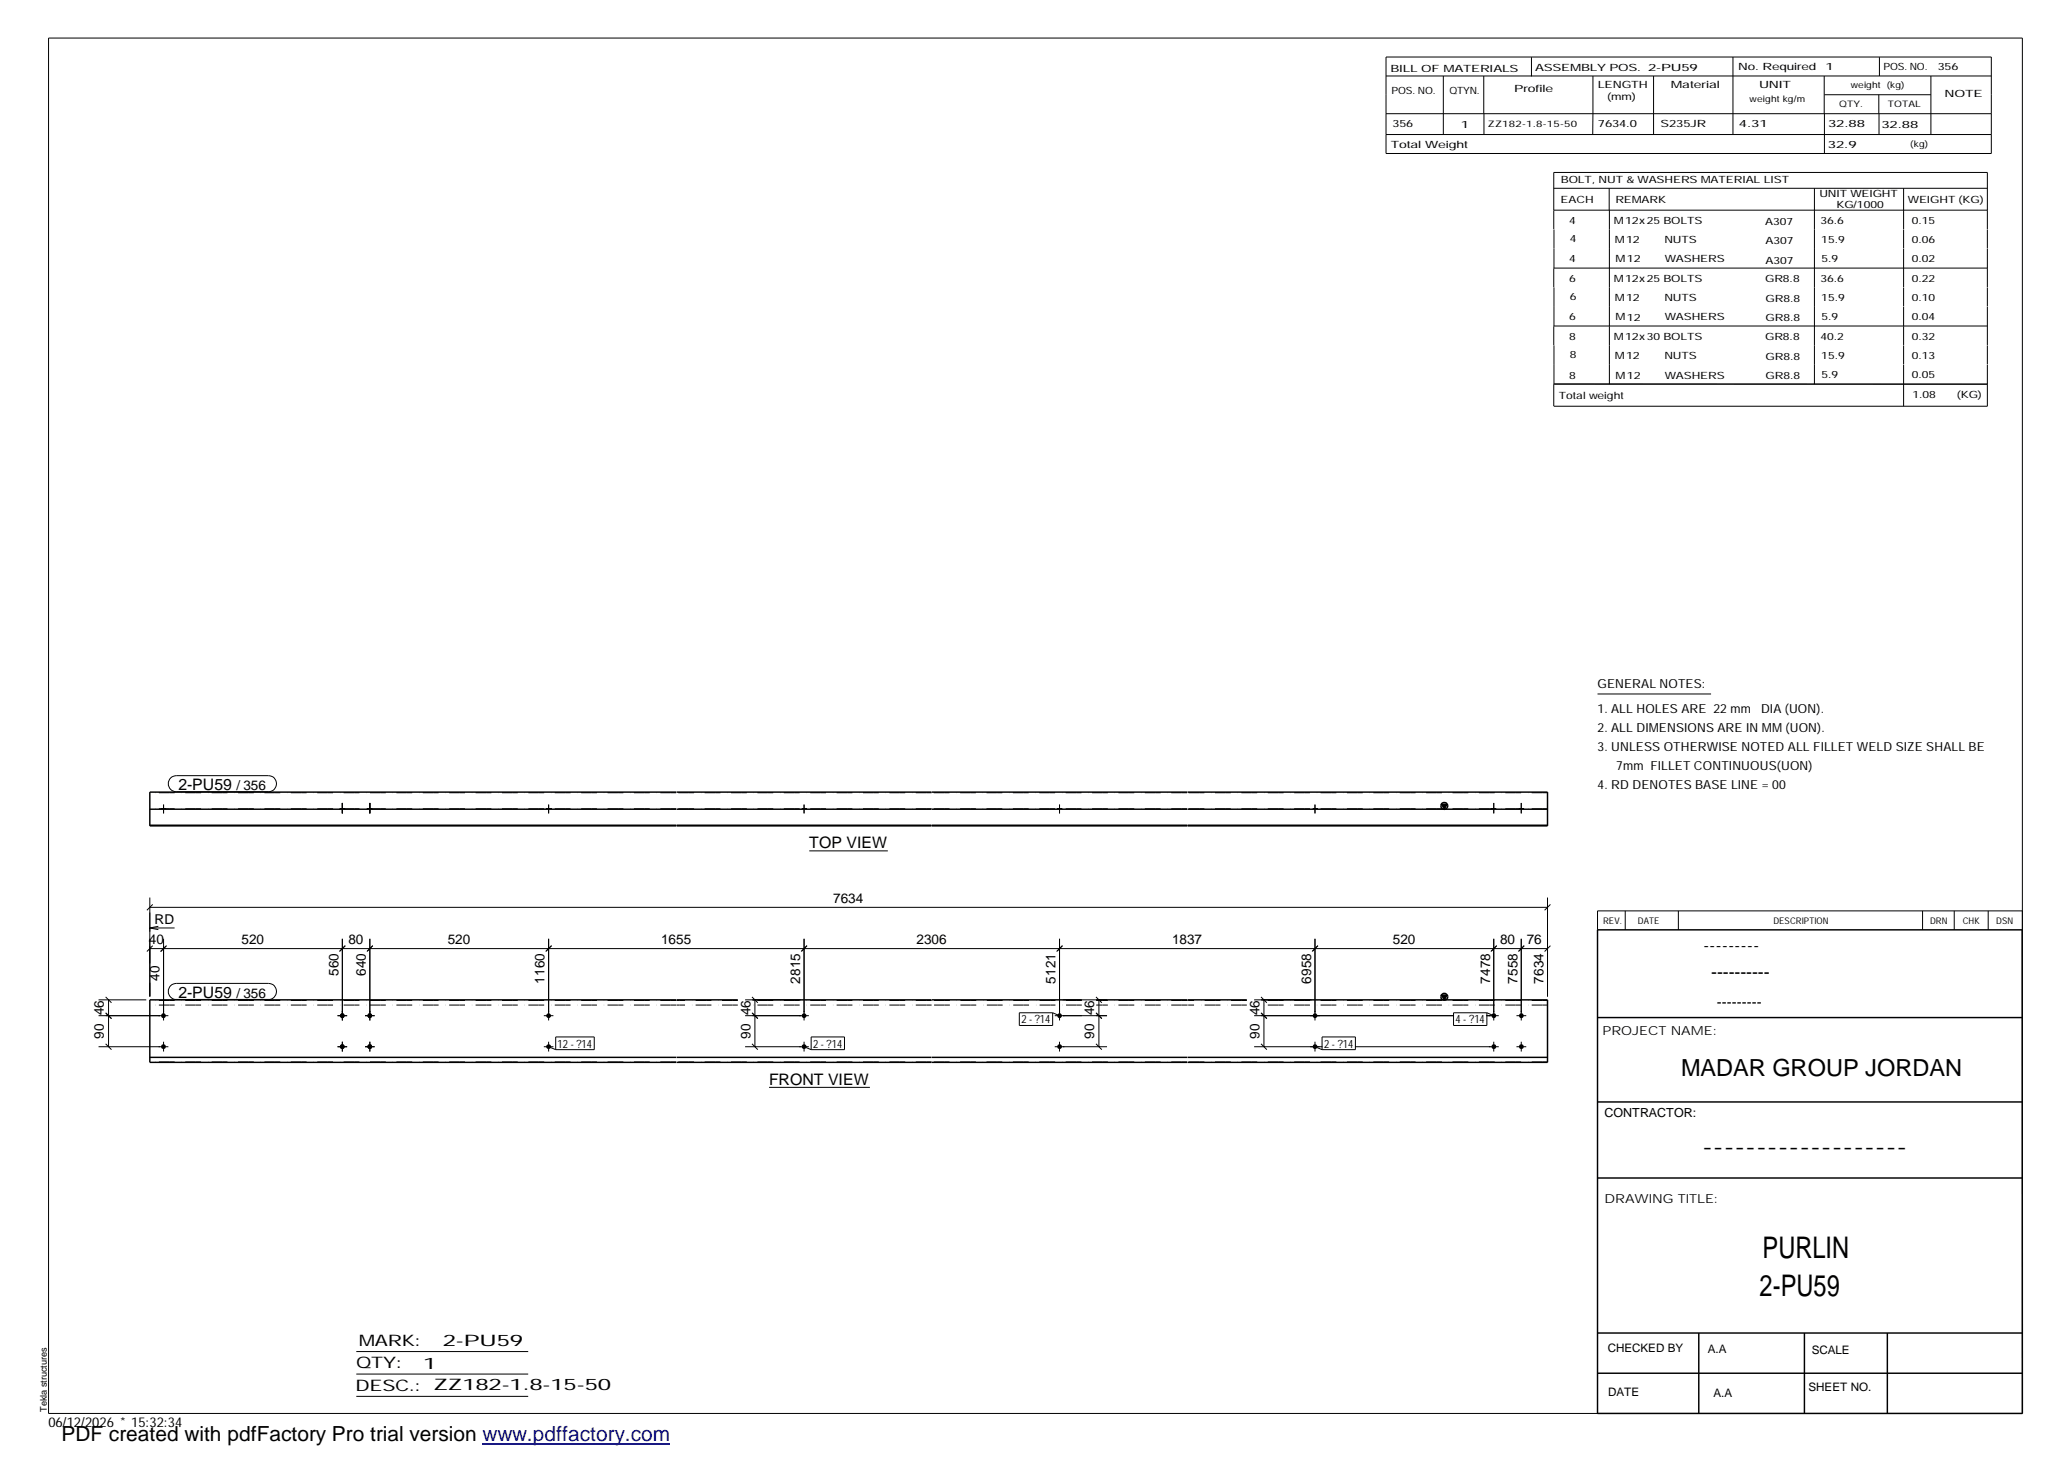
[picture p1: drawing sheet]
<svg xmlns="http://www.w3.org/2000/svg" width="420mm" height="297mm" viewBox="0 0 420 297" stroke-linecap="round" stroke-linejoin="round" font-family="sans-serif">
<g fill="#000">
<path d="M292.9 163.4h1.1l-.5 1zM292.9 202.2h1.1l-.5 .9z"/>
<path d="M32.7 164.3l1 .1z" fill-rule="evenodd"/>
<path d="M32.7 164.3l1 .1z" fill-rule="evenodd"/>
<path d="M69 164.3l1 .1z" fill-rule="evenodd"/>
<path d="M69 164.3l1 .1z" fill-rule="evenodd"/>
<path d="M69 164.3l1 .1z" fill-rule="evenodd"/>
<path d="M69 164.3l1 .1z" fill-rule="evenodd"/>
<path d="M74.6 164.3l1 .1z" fill-rule="evenodd"/>
<path d="M74.6 164.3l1 .1z" fill-rule="evenodd"/>
<path d="M74.6 164.3l1 .1z" fill-rule="evenodd"/>
<path d="M74.6 164.3l1 .1z" fill-rule="evenodd"/>
<path d="M111 164.3l1 .1z" fill-rule="evenodd"/>
<path d="M111 164.3l1 .1z" fill-rule="evenodd"/>
<path d="M162.9 164.3l1 .1z" fill-rule="evenodd"/>
<path d="M162.9 164.3l1 .1z" fill-rule="evenodd"/>
<path d="M214.8 164.3l1 .1z" fill-rule="evenodd"/>
<path d="M214.8 164.3l1 .1z" fill-rule="evenodd"/>
<path d="M266.7 164.3l1 .1z" fill-rule="evenodd"/>
<path d="M266.7 164.3l1 .1z" fill-rule="evenodd"/>
<path d="M303 164.3l1 .1z" fill-rule="evenodd"/>
<path d="M303 164.3l1 .1z" fill-rule="evenodd"/>
<path d="M308.6 164.3l1 .1z" fill-rule="evenodd"/>
<path d="M308.6 164.3l1 .1z" fill-rule="evenodd"/>
<circle cx="33.2" cy="212.7" r=".49"/>
<circle cx="33.2" cy="206.3" r=".49"/>
<circle cx="69.5" cy="212.7" r=".49"/>
<circle cx="69.5" cy="206.3" r=".49"/>
<circle cx="75.1" cy="212.7" r=".49"/>
<circle cx="75.1" cy="206.3" r=".49"/>
<circle cx="111.5" cy="212.7" r=".49"/>
<circle cx="111.5" cy="206.3" r=".49"/>
<circle cx="163.4" cy="212.7" r=".49"/>
<circle cx="163.4" cy="206.4" r=".49"/>
<circle cx="215.3" cy="212.6" r=".48"/>
<circle cx="215.3" cy="206.3" r=".48"/>
<circle cx="267.2" cy="212.6" r=".48"/>
<circle cx="267.2" cy="206.3" r=".48"/>
<circle cx="303.5" cy="212.7" r=".49"/>
<circle cx="303.5" cy="206.3" r=".49"/>
<circle cx="309.1" cy="212.7" r=".49"/>
<circle cx="309.1" cy="206.3" r=".49"/>
</g>
<g fill="none" stroke="#000" stroke-width=".2">
<path d="M9.9 7.7h401v279.5h-401zM281.6 11.6h123v19.6h-123zM281.6 15.4h123M293.2 15.4v11.9M301.5 15.4v7.7M311.1 11.6v3.9M323.6 15.4v11.9M336 15.4v11.9M352.1 11.6v15.7M370.6 15.4v7.7M370.7 19.2h21.6M381.7 19.2v3.9"/>
<path d="M381.8 11.6v3.8M392.3 15.4v11.9M281.6 23.1h123M281.6 27.3h123M301.5 23.1v4.2M315.7 38.3h88.1M326.9 38.3v4.4M368.6 38.3v39.7M370.7 23.1v8.1M381.8 23.1v4.2M386.8 38.3v8.3M315.7 42.7h88.1"/>
<path d="M315.7 46.6v-11.6h88.1v11.6M315.7 54.5v3.9M315.7 54.5h88.1M315.7 46.6v7.9M315.7 58.4v7.8M327 42.7v35.3M386.8 46.6v3.9M386.8 50.6v7.7M386.8 58.4v3.9M403.8 46.6v3.9M403.8 50.6v7.7M403.8 58.4v3.9"/>
<path d="M315.7 66.3v3.8M315.7 78v4.5M315.7 66.2h88.1M315.7 78h88.1h-88M315.7 70.2v7.8M386.8 62.3v7.8M386.8 70.2v3.8M386.8 74.1v8.4M403.8 62.3v7.8M403.8 70.2v3.8M403.8 74.1v8.4h-88.1M34.7 158.1l.5-.4 .6-.1h18.7a1.63 1.63 0 0 1 1.7 1.6 1.63 1.63 0 0 1-1.7 1.7h-18.7a1.63 1.63 0 0 1-1.5-1.1 1.63 1.63 0 0 1 .4-1.7z"/>
<path d="M324.6 141h23M32.7 164.3v.1M33.2 163.5v1.8M33.7 164.3v.1M69 164.3v.1M69.6 163.1v2.2M70 164.3v.1M74.6 164.3v.1M75.1 163.1v2.2M75.6 164.3v.1M111 164.3v.1M111.5 163.5v1.8"/>
<path d="M112 164.3v.1M162.9 164.3v.1M163.4 163.5v1.8M163.9 164.3v.1M164.4 172.9h16M214.8 164.3v.1M215.3 163.5v1.8M215.8 164.3v.1M266.7 164.3v.1M267.2 163.5v1.8M267.7 164.3v.1M303 164.3v.1"/>
<path d="M303.5 163.1v2.2M304 164.3v.1M308.6 164.3v.1M309.1 163.1v2.2M309.6 164.3v.1M30.4 184.3h284M30.4 182.4v20.1M30.4 192.7h284M30.4 188.5l1.8 .4M30.4 188.5h5.1M31 183.8l-1.2 1.1M31 192.1l-1.2 1.2"/>
<path d="M32.2 188.2l-1.8 .3M33.2 190.7v16.6M33.8 192.1l-1.2 1.2M69.6 190.7v16.6M70.1 192.1l-1.1 1.2M75.1 190.7v16.6M75.7 192.1l-1.2 1.2M111.5 190.7v16.6M112.1 192.1l-1.2 1.2M162.9 193.2l1.1-1.1-1.2 1.2M163.4 190.7v16.6M214.8 193.2l1.1-1.1-1.2 1.2"/>
<path d="M215.3 190.7v16.6M266.7 193.2l1.1-1.1-1.2 1.2M267.2 190.7v16.6M303 193.2l1.1-1.1-1.2 1.2M303.5 190.7v16.6M308.6 193.2l1.1-1.1-1.2 1.2M309.1 190.7v16.6M314.4 182.4v20.1M315 183.8l-1.2 1.1M315 192.1l-1.2 1.2M330.2 185.1v3.8M341 185.1v3.8"/>
<path d="M390.6 185.1v3.8M397 185.1v3.8M403.9 185.1v3.8M410.9 185.1h-86.3v3.8M20 212.7h14.2M20 206.4h14.2M20 203.1h9.7M21.5 212.1l1.1 1.2M21.5 205.8l1.1 1.2-1.1-1.1M21.5 202.6l1.1 1.1M22.1 203.1v9.6M33.2 211.7v1.9"/>
<path d="M34.7 200.3l.5-.4 .6-.1h18.7a1.63 1.63 0 0 1 1.7 1.6 1.63 1.63 0 0 1-1.7 1.7h-18.7a1.63 1.63 0 0 1-1.5-1.1 1.63 1.63 0 0 1 .4-1.7zM68.6 212.7h1.9M68.6 206.4h1.9M69.6 211.7v1.9M74.2 212.7h1.9M74.2 206.4h1.9M75.1 211.7v1.9M110.5 212.7h1.9M110.5 206.4h1.9M111.5 211.7v1.9M111.5 212.7l1.4 .6M112.9 210.7h7.8v2.6h-7.8z"/>
<path d="M151.4 212.7h12.9M151.4 206.4h12.9M151.4 203.1h11.3M152.8 212.1l1.2 1.2M152.8 205.8l1.2 1.2M152.8 202.6l1.2 1.1M153.4 203.1v9.6M163.4 211.7v1.9M163.4 212.7l1.4 .6M164.8 210.7h6.8v2.6h-6.8zM207.1 205.8h6.8v2.6h-6.8zM213.9 205.8l1.4 .6"/>
<path d="M214.3 212.7h10.6M214.3 206.4h10.6M215.3 211.7v1.9M216 203.1h8.9M222.7 212.1l1.2 1.2M222.7 205.8l1.2 1.2-1.2-1.1M222.7 202.6l1.2 1.1M223.3 203.1v9.6M254.8 212.7h13.9M254.8 206.4h40.6M254.8 203.1h11.7M256.2 212.1l1.2 1.2"/>
<path d="M256.2 205.8l1.2 1.2-1.2-1.1M256.2 202.6l1.2 1.1M256.8 203.1v9.6M267.2 211.7v1.9M267.2 212.7l1.4 .6M268.6 210.7h6.8v2.6h-6.8zM275.3 212.7h29.2M295.3 205.8h6.8v2.6h-6.8zM302 206.4h2.5M302.1 205.8l1.4 .6M303.5 211.7v1.9M308.1 212.7h2"/>
<path d="M308.1 206.4h2M309.1 211.7v1.9M156.3 220.9h20.4M72.4 274.6h34.9M72.4 279.2h34.9M72.4 283.7h34.9"/>
</g>
<g fill="none" stroke="#000" stroke-width=".3">
<path d="M30.4 167.7h107M30.4 164.4h107M137.4 160.9h-107v6.9h107M137.5 167.8h51.8M137.5 167.7h51.8M137.5 164.4h51.8M137.5 160.9h51.8M189.4 167.8h51.8M189.4 167.7h51.8M189.4 164.4h51.8M189.4 160.9h51.8M241.3 160.9h73.1v6.9h-73.1"/>
<path d="M241.3 167.7h73.1M241.3 164.4h73.1M292.9 163.4h1.1l-.5 1zM324.6 188.9h86.2l.1 98.3h-86.3zM30.4 214.8h107M137.4 203.1h-107v12.7h107M137.5 215.8h51.8M137.5 214.8h51.8M137.5 203.1h12.4M152.9 203.1h36.4M189.4 215.8h51.8M189.4 214.8h51.8"/>
<path d="M189.4 203.1h30.4M222.7 203.1h18.5M241.3 214.8h73.1M241.3 203.1h12M256.2 203.1h58.2v12.7h-73.1M292.9 202.2h1.1l-.5 .9zM324.6 206.7h86.3M324.6 239.3h86.3M324.6 223.9h86.3M324.6 270.8h86.3M324.6 279h86.3M345.1 270.8v16.4"/>
<path d="M366.6 270.8v16.4M383.5 270.8v16.4"/>
<circle cx="293.4" cy="163.7" r=".7"/>
<circle cx="293.4" cy="202.5" r=".7"/>
</g>
<g fill="none" stroke="#000" stroke-width=".2" stroke-dasharray="1.1 0 2.1 .7 0 1.4" stroke-linecap="butt">
<path d="M137.4 161.1h-107M137.4 164.3h-107M189.3 161.1h-51.8M189.3 164.3h-51.8M241.2 161.1h-51.8M241.2 164.3h-51.8M314.4 161.1h-73.1M314.4 164.3h-73.1M137.4 215.8h-107M137.4 204.2h-107M137.4 203.3h-107M149.9 204.2h-12.4"/>
<path d="M149.9 203.3h-12.4M189.3 215.8h-51.8M189.3 204.2h-36.4M189.3 203.3h-36.4M219.8 204.2h-30.4M219.8 203.3h-30.4M241.2 215.8h-51.8M241.2 204.2h-18.5M241.2 203.3h-18.5M253.3 204.2h-12M253.3 203.3h-12M314.4 215.8h-73.1"/>
<path d="M314.4 204.2h-58.2M314.4 203.3h-58.2"/>
</g>
<path d="M98 293.3h38.2" fill="none" stroke="#00f" stroke-width=".3"/>
<g font-size="6.1">
<text x="358.1" y="255.5">PURLIN</text>
<text x="357.5" y="263.3">2-PU59</text>
</g>
<text font-size="4.8" x="341.5" y="218.6">MADAR GROUP JORDAN</text>
<text font-size="4.2" x="12.5" y="292.7">PDF created with pdfFactory Pro trial version www.pdffactory.com</text>
<g font-size="3.6">
<text x="346.1" y="193.2">---------</text>
<text x="347.7" y="198.6">----------</text>
<text x="345.8" y="234.2">-------------------</text>
</g>
<g font-size="3.2">
<text x="36.2" y="160.4">2-PU59</text>
<text x="164.4" y="172.3">TOP VIEW</text>
<text x="36.2" y="202.7">2-PU59</text>
<text x="156.3" y="220.4">FRONT VIEW</text>
<text x="72.9" y="273.5">MARK:</text>
<text x="90" y="273.5">2-PU59</text>
<text x="72.4" y="278">QTY:</text>
<text x="86" y="278.1">1</text>
<text x="72.2" y="282.6">DESC.:</text>
<text x="88.1" y="282.4">ZZ182-1.8-15-50</text>
</g>
<text font-size="3" x="348.8" y="204.5">---------</text>
<g font-size="2.8">
<text x="48" y="160.4">/ 356</text>
<text x="169.3" y="183.4">7634</text>
<text x="30.3" y="191.8">40</text>
<text x="31.4" y="187.7">RD</text>
<text x="49.1" y="191.8">520</text>
<text x="70.8" y="191.8">80</text>
<text x="91" y="191.8">520</text>
<text x="134.3" y="191.8">1655</text>
<text x="186.2" y="191.8">2306</text>
<text x="238.1" y="191.8">1837</text>
<text x="283" y="191.8">520</text>
<text x="304.8" y="191.8">80</text>
<text x="310.2" y="191.8">76</text>
<text x="32.4" y="199.3" transform="rotate(-90 32.4 199.3)">40</text>
<text x="48" y="202.7">/ 356</text>
<text x="68.7" y="198.3" transform="rotate(-90 68.7 198.3)">560</text>
<text x="74.3" y="198.3" transform="rotate(-90 74.3 198.3)">640</text>
<text x="110.7" y="199.9" transform="rotate(-90 110.7 199.9)">1160</text>
<text x="162.6" y="199.9" transform="rotate(-90 162.6 199.9)">2815</text>
<text x="214.5" y="199.9" transform="rotate(-90 214.5 199.9)">5121</text>
<text x="266.4" y="199.9" transform="rotate(-90 266.4 199.9)">6958</text>
<text x="302.7" y="199.9" transform="rotate(-90 302.7 199.9)">7478</text>
<text x="308.3" y="199.9" transform="rotate(-90 308.3 199.9)">7558</text>
<text x="313.6" y="199.9" transform="rotate(-90 313.6 199.9)">7634</text>
<text x="21.1" y="206.3" transform="rotate(-90 21.1 206.3)">46</text>
<text x="152.5" y="206.3" transform="rotate(-90 152.5 206.3)">46</text>
<text x="222.3" y="206.3" transform="rotate(-90 222.3 206.3)">46</text>
<text x="255.9" y="206.3" transform="rotate(-90 255.9 206.3)">46</text>
<text x="21.1" y="211.1" transform="rotate(-90 21.1 211.1)">90</text>
<text x="152.5" y="211.1" transform="rotate(-90 152.5 211.1)">90</text>
<text x="222.3" y="211.1" transform="rotate(-90 222.3 211.1)">90</text>
<text x="255.9" y="211.1" transform="rotate(-90 255.9 211.1)">90</text>
<text x="9.8" y="290">06/12/2026 * 15:32:34</text>
</g>
<g font-size="2.5">
<text x="324.6" y="139.9">GENERAL NOTES:</text>
<text x="324.6" y="148.7">2. ALL DIMENSIONS ARE IN MM (UON).</text>
<text x="324.6" y="144.9">1. ALL HOLES ARE 22 mm</text>
<text x="357.8" y="144.9">DIA (UON).</text>
<text x="324.6" y="152.5">3. UNLESS OTHERWISE NOTED ALL FILLET WELD SIZE SHALL BE</text>
<text x="324.6" y="160.2">4. RD DENOTES BASE LINE = 00</text>
<text x="328.4" y="156.4">7mm FILLET CONTINUOUS(UON)</text>
<text x="325.6" y="210.3">PROJECT NAME:</text>
<text x="326" y="226.9">CONTRACTOR:</text>
<text x="326" y="244.4">DRAWING TITLE:</text>
</g>
<g font-size="2.4">
<text x="326.7" y="274.7">CHECKED BY</text>
<text x="347" y="275">A.A</text>
<text x="368.1" y="275.1">SCALE</text>
<text x="326.7" y="283.6">DATE</text>
<text x="348.1" y="283.9">A.A</text>
<text x="367.5" y="282.6">SHEET NO.</text>
</g>
<g font-size="2.3">
<text x="207.5" y="207.9">2 - ?14</text>
<text x="295.7" y="207.9">4 - ?14</text>
<text x="113.3" y="212.8">12 - ?14</text>
<text x="165.2" y="212.8">2 - ?14</text>
<text x="269" y="212.8">2 - ?14</text>
</g>
<g font-size="2">
<text x="282.5" y="14.6">BILL OF MATERIALS</text>
<text x="311.9" y="14.4">ASSEMBLY POS.</text>
<text x="324.6" y="17.9">LENGTH</text>
<text x="334.9" y="14.4">2-PU59</text>
<text x="339.5" y="17.9">Material</text>
<text x="353.1" y="14.2">No. Required</text>
<text x="357.4" y="17.9">UNIT</text>
<text x="370.9" y="14.2">1</text>
<text x="382.7" y="14.2">POS. NO.</text>
<text x="393.7" y="14.3">356</text>
<text x="282.7" y="19.1">POS. NO.</text>
<text x="294.5" y="19">QTYN.</text>
<text x="307.6" y="18.7">Profile</text>
<text x="326.5" y="20.4">(mm)</text>
<text x="395.1" y="19.6">NOTE</text>
<text x="282.9" y="25.8">356</text>
<text x="296.8" y="26">1</text>
<text x="324.7" y="25.9">7634.0</text>
<text x="337.4" y="25.9">S235JR</text>
<text x="353.3" y="25.9">4.31</text>
<text x="371.4" y="25.9">32.88</text>
<text x="382.3" y="25.9">32.88</text>
<text x="282.6" y="30.1">Total Weight</text>
<text x="371.4" y="30">32.9</text>
<text x="317.1" y="41.3">EACH</text>
<text x="317.1" y="37.2">BOLT, NUT &amp; WASHERS MATERIAL LIST</text>
<text x="328.2" y="41.3">REMARK</text>
<text x="369.7" y="40.1">UNIT WEIGHT</text>
<text x="387.6" y="41.2">WEIGHT (KG)</text>
<text x="318.8" y="45.4">4</text>
<text x="327.9" y="45.6">M12x25 BOLTS</text>
<text x="358.6" y="45.6">A307</text>
<text x="369.9" y="45.5">36.6</text>
<text x="373.1" y="42.2">KG/1000</text>
<text x="388.4" y="45.5">0.15</text>
<text x="318.8" y="53.3">4</text>
<text x="318.9" y="49.2">4</text>
<text x="328.1" y="49.3">M12</text>
<text x="328.3" y="53.3">M12</text>
<text x="338.2" y="49.4">NUTS</text>
<text x="338.2" y="53.3">WASHERS</text>
<text x="358.7" y="49.6">A307</text>
<text x="358.7" y="53.5">A307</text>
<text x="370" y="49.3">15.9</text>
<text x="370.1" y="53.2">5.9</text>
<text x="388.4" y="49.4">0.06</text>
<text x="388.4" y="53.3">0.02</text>
<text x="318.8" y="57.2">6</text>
<text x="327.9" y="57.3">M12x25 BOLTS</text>
<text x="358.6" y="57.4">GR8.8</text>
<text x="369.9" y="57.3">36.6</text>
<text x="388.4" y="57.2">0.22</text>
<text x="318.8" y="65.1">6</text>
<text x="318.9" y="61">6</text>
<text x="328.1" y="61.2">M12</text>
<text x="328.3" y="65.1">M12</text>
<text x="338.2" y="61.2">NUTS</text>
<text x="338.2" y="65.1">WASHERS</text>
<text x="358.7" y="61.4">GR8.8</text>
<text x="358.7" y="65.3">GR8.8</text>
<text x="370" y="61.1">15.9</text>
<text x="370.1" y="65">5.9</text>
<text x="388.4" y="61.2">0.10</text>
<text x="388.4" y="65.1">0.04</text>
<text x="318.8" y="69">8</text>
<text x="327.9" y="69.1">M12x30 BOLTS</text>
<text x="358.6" y="69.2">GR8.8</text>
<text x="369.9" y="69.1">40.2</text>
<text x="388.4" y="69">0.32</text>
<text x="318.8" y="76.9">8</text>
<text x="318.9" y="72.8">8</text>
<text x="328.1" y="72.9">M12</text>
<text x="328.3" y="76.9">M12</text>
<text x="338.2" y="72.9">NUTS</text>
<text x="338.2" y="76.9">WASHERS</text>
<text x="358.7" y="73.1">GR8.8</text>
<text x="358.7" y="77.1">GR8.8</text>
<text x="370" y="72.8">15.9</text>
<text x="370.1" y="76.7">5.9</text>
<text x="388.4" y="72.9">0.13</text>
<text x="388.4" y="76.9">0.05</text>
<text x="316.7" y="81.1">Total weight</text>
<text x="388.6" y="80.9">1.08</text>
<text x="397.6" y="80.8">(KG)</text>
</g>
<g font-size="1.9">
<text x="325.7" y="187.8">REV.</text>
<text x="332.8" y="187.6">DATE</text>
<text x="360.3" y="187.7">DESCRIPTION</text>
<text x="392.1" y="187.6">DRN</text>
<text x="398.8" y="187.6">CHK</text>
<text x="405.6" y="187.7">DSN</text>
<text x="9.5" y="286.8" transform="rotate(-90 9.5 286.8)">Tekla structures</text>
</g>
<g font-size="1.8">
<text x="376" y="17.9">weight (kg)</text>
<text x="355.5" y="20.7">weight kg/m</text>
<text x="373.6" y="21.7">QTY.</text>
<text x="383.5" y="21.8">TOTAL</text>
<text x="302.3" y="25.9">ZZ182-1.8-15-50</text>
<text x="388.1" y="29.8">(kg)</text>
</g>
</svg>
